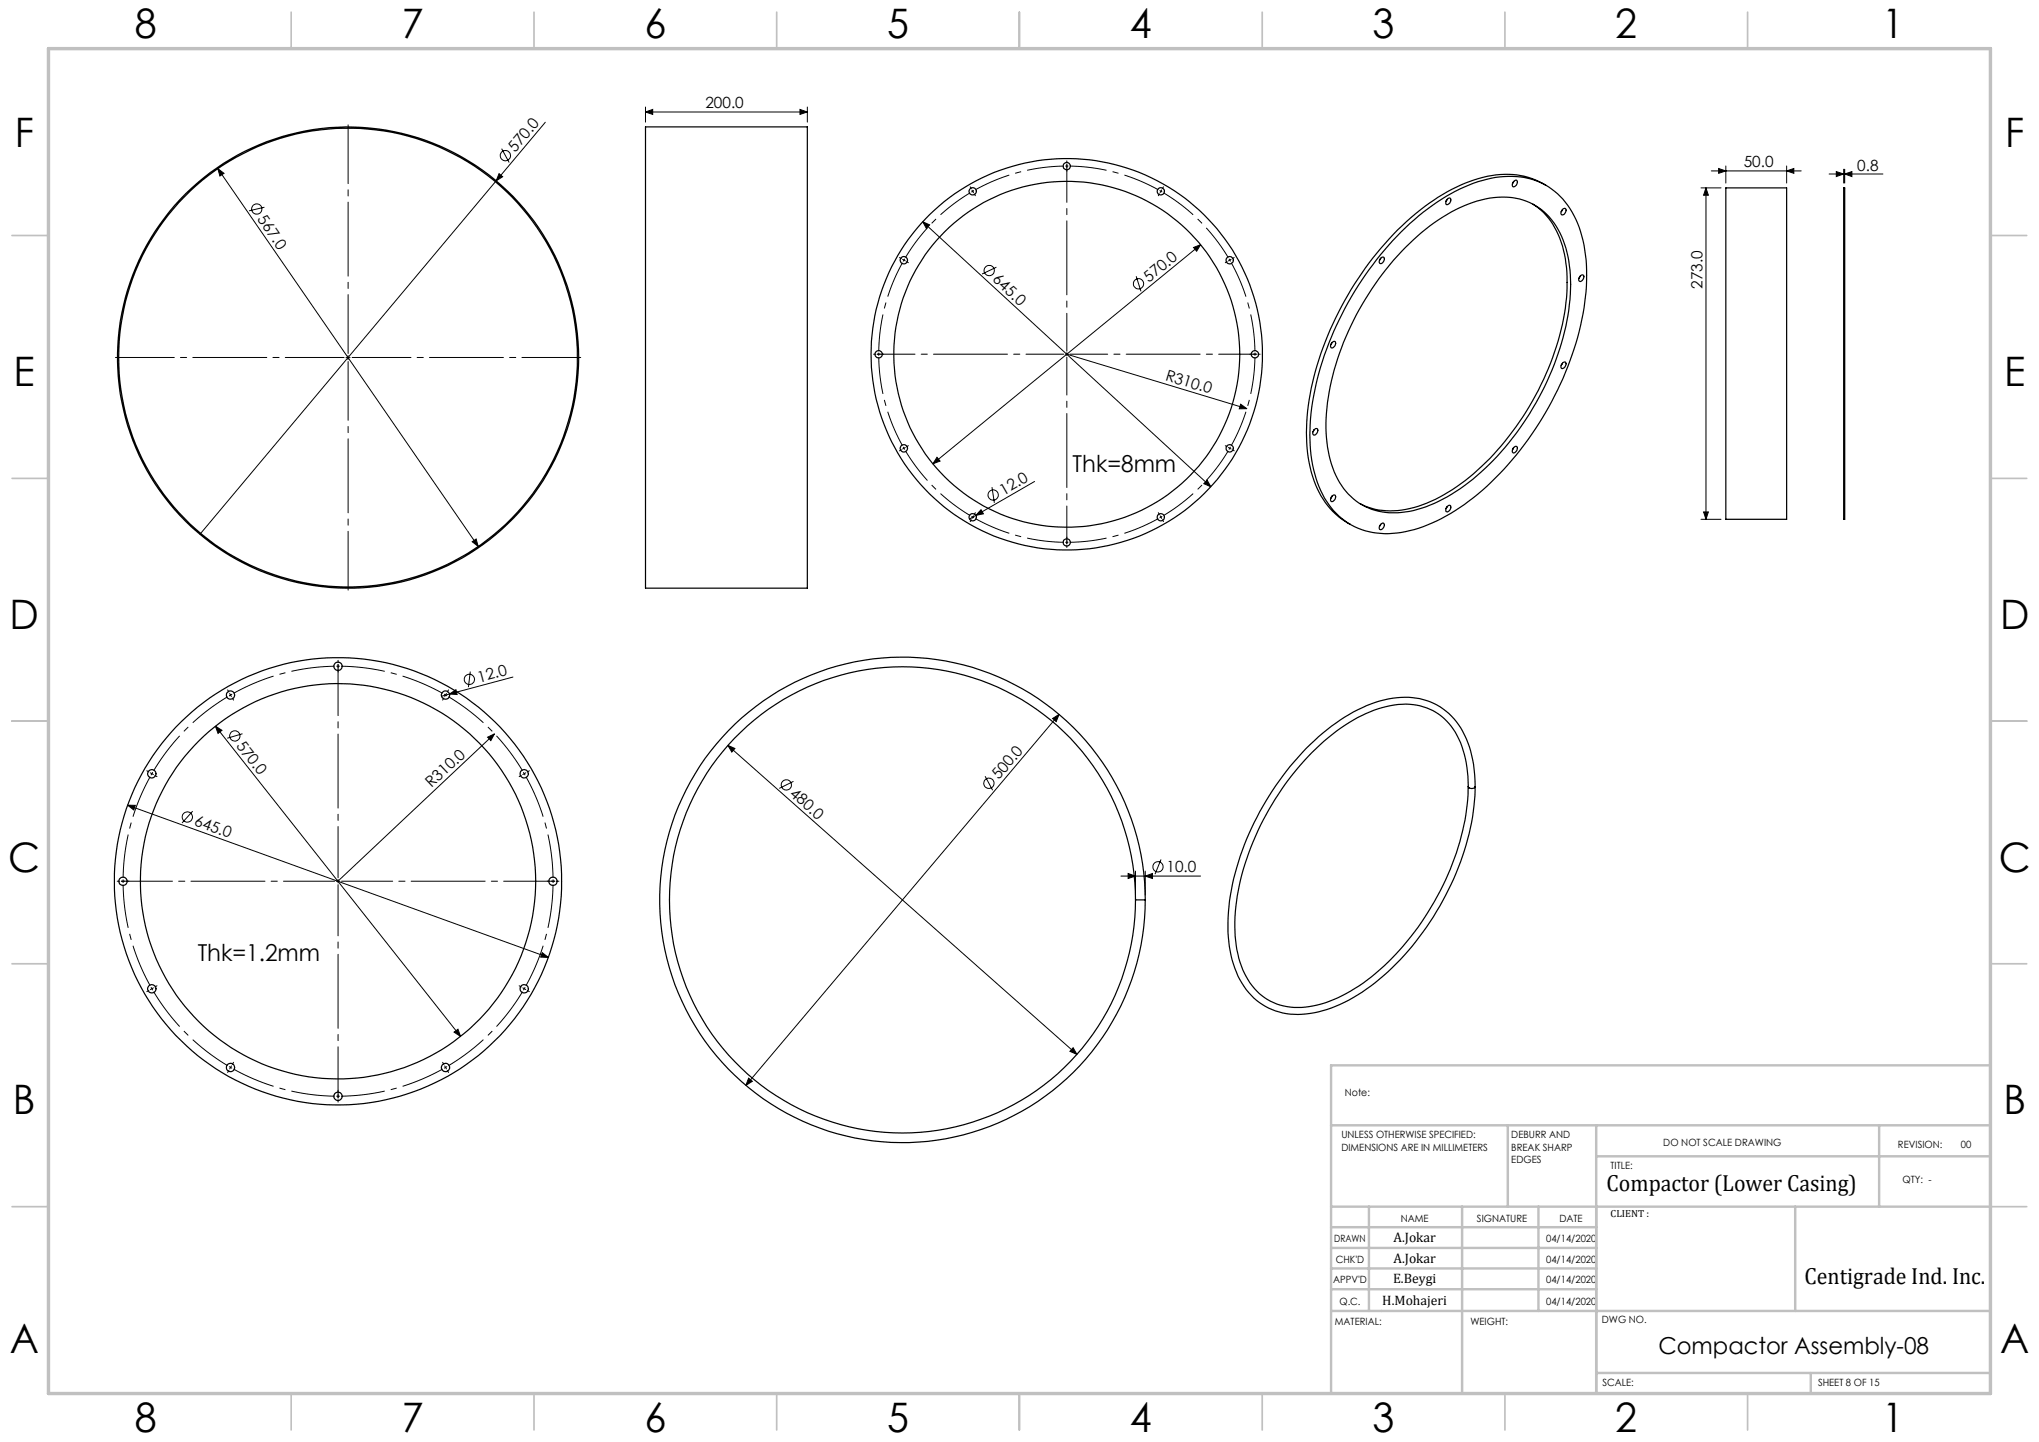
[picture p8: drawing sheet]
<svg xmlns="http://www.w3.org/2000/svg" width="420mm" height="297mm" viewBox="0 0 420 297" stroke-linecap="round" stroke-linejoin="round" font-family="sans-serif">
<g fill="none" stroke="#000" stroke-width=".21">
<path d="M44.9 34.7l53.6 77.8M44.9 34.7l1.2 1-.8 .6zM102.8 35.8l.7 .6-1.3 .8zM103.3 30.6l1.6 2.9M112.3 25.2l-71.1 84.9M133 23.1l1.4-.6v1.1zM133 22v3.1M133 23.1h33.3M164.8 22.5l1.5 .6-1.5 .5zM166.3 22v3.1M200.2 39.2l.1 .2M200.3 39.4l-.2 .2"/>
<path d="M200.3 39.4l.2 .3M200.6 39.3l-.3 .1M350.4 38.7h4.1M351.4 38.7l.5 1.5h-1zM351.4 38.7v68.3M352.5 35.2h18.5M354 34.7l1.5 .5-1.5 .5zM355.5 34.2v3.5M368 35.2l1.5-.5v1zM368 34.2v3.5M376.8 35.8h11M378.2 35.3l1.6 .5-1.6 .6z"/>
<path d="M379.8 34.9v2.8M380 35.8l1.5-.5v1.1zM380 34.9v2.8M54.5 42.7l-3.2 .7M190.1 45.7l59.3 54.6M190.1 45.7l1.4 .6-.7 .8zM205.2 55l-2.9 1.4M234 56.9l1 3.1M245.9 51l1.4-.6-.8 1.3zM247.3 50.4l-55.1 45.1M71.3 73.7h.8M71.7 73.2v.9"/>
<path d="M219.7 73l37.1 11.2M193 94.2l.6 .8-1.4 .5zM213.1 99.2l-12.1 6.9M248.6 98.9l.8 1.4-1.4-.7zM255.6 83.3l1.2 .9h-1.5zM97.3 111.6l.8-.6 .4 1.5zM201 106.1l-1.3 .8M202.1 105l.5 .8-1.6 .3zM204.3 100.3l.5 3.3M350.4 107h4.1M350.9 105.4h1l-.5 1.6zM96.9 138.3l-.4 3.2"/>
<path d="M105.7 139.4l-13.1 3.5M44.4 149.6l1.3 .8-.8 .7zM44.4 149.6l50.5 63.9M47.3 142.8l.4 .7M47.8 143l-.6 .3M50 151.1l-3.2 .9M92.6 142.9l1.3-.8 .3 .9zM92.6 142.9l-1.7 .5M100.4 151.8l1.4-.6-.7 1.3zM101.8 151.2l-32.2 30.3M149.9 153.5l1.5 .7-.7 .7zM149.9 153.5l71.9 63.7"/>
<path d="M202.9 159.9l1.6 2.9M216.8 148l1.4-.9-.6 1.5zM218.2 147.1l-64.6 76.5M26.3 165.8l86.7 31.4M26.3 165.8l1.6 .1-.3 .9zM39.7 167.1l-2.2 2.4M163.4 160.9l-2.9 1.5M232.4 179.9l1.5 .5-1.5 .5zM233.9 179.4v5M235.9 179.4v5M239.1 177l-1.2 3.1M111.7 196.2l1.3 1-1.6-.1z"/>
<path d="M230.9 180.4h16.4M235.9 180.4l1.5-.5v1zM93.5 212.6l.8-.6 .6 1.5zM221.1 215.8l.7 1.4-1.4-.7zM154.2 222.1l.8 .6-1.4 .9z"/>
<circle cx="104.1" cy="32.1" r="1.06"/>
<circle cx="52.9" cy="43" r="1.06"/>
<circle cx="203.8" cy="55.7" r="1.07"/>
<circle cx="234.5" cy="58.5" r="1.06"/>
<circle cx="204.6" cy="101.9" r="1.06"/>
<circle cx="96.7" cy="139.9" r="1.07"/>
<circle cx="48.4" cy="151.6" r="1.06"/>
<circle cx="38.6" cy="168.3" r="1.06"/>
<circle cx="162" cy="161.7" r="1.06"/>
<circle cx="203.7" cy="161.3" r="1.05"/>
<circle cx="238.5" cy="178.5" r="1.06"/>
</g>
<g fill="none" stroke="#000" stroke-width=".21" stroke-dasharray="15.2 1.3 1.3 1.3" stroke-linecap="butt">
<path d="M219.8 34.2h-.4M219.8 34.2h.3M239.1 39.4l-.2-.2M239.1 39.4l.3 .1M186.2 53.6l-.2 .2M186.2 53.6l.2-.3M253.3 53.6l-.1-.3M253.3 53.6l.2 .2M181 73v.3M181 73v-.4M258.5 73v-.4M258.5 73v.3"/>
<path d="M186.2 92.3l.2 .3M186.2 92.3l-.2-.2M253.3 92.3l.2-.2M253.3 92.3l-.1 .3M200.4 106.5l.2 .2M200.4 106.5l-.3-.1M219.8 111.7h.3M219.8 111.7h-.4M239.1 106.5l.3-.1M239.1 106.5l-.2 .2M69.6 137.2h-.3M69.6 137.2h.4"/>
<path d="M31.3 159.4l-.2 .3M31.3 159.4l.2-.4M91.8 143.1l-.3-.1M91.8 143.1l.3 .2M108 159.4l-.2-.4M108 159.4l.2 .3M25.4 181.5v.4M25.4 181.5v-.4M113.9 181.5v-.4M113.9 181.5v.4M31.3 203.6l.2 .3M31.3 203.6l-.2-.3"/>
<path d="M47.5 219.8l.3 .2M47.5 219.8l-.3-.1M91.8 219.8l.3-.1M91.8 219.8l-.3 .2M108 203.6l.2-.3M108 203.6l-.2 .3M69.6 225.8h.4M69.6 225.8h-.3"/>
</g>
<path d="M68.9 137.2a44.3 44.3 0 0 0-20.8 5.6M30.9 160a44.3 44.3 0 0 0-5.5 20.8M46.9 143.5a44.3 44.3 0 0 0-15.3 15.2M91.2 142.8a44.3 44.3 0 0 0-20.8-5.6M107.6 158.7a44.3 44.3 0 0 0-15.2-15.2M25.4 182.2a44.3 44.3 0 0 0 5.5 20.8M113.9 180.8a44.3 44.3 0 0 0-5.6-20.8M31.6 204.3a44.3 44.3 0 0 0 15.3 15.2M92.4 219.5a44.3 44.3 0 0 0 15.2-15.2M108.3 203a44.3 44.3 0 0 0 5.6-20.8M48.1 220.2a44.3 44.3 0 0 0 20.8 5.6M70.4 225.8a44.3 44.3 0 0 0 20.8-5.6" fill="none" stroke="#000" stroke-width=".21" stroke-dasharray="15.2 1.3 1.3 1.3" stroke-dashoffset="6.3" stroke-linecap="butt"/>
<path d="M199.8 39.7a38.8 38.8 0 0 0-13.3 13.3M219.1 34.2a38.7 38.7 0 0 0-18.2 4.9M238.6 39.1a38.7 38.7 0 0 0-18.2-4.9M185.9 54.1a38.7 38.7 0 0 0-4.9 18.2M253 53a38.8 38.8 0 0 0-13.3-13.3M181 73.6a38.7 38.7 0 0 0 4.9 18.2M258.5 72.3a38.7 38.7 0 0 0-4.9-18.2M186.5 92.9a38.8 38.8 0 0 0 13.3 13.3M253.6 91.8a38.7 38.7 0 0 0 4.9-18.2M200.9 106.8a38.7 38.7 0 0 0 18.2 4.9M220.4 111.7a38.7 38.7 0 0 0 18.2-4.9M239.7 106.2a38.8 38.8 0 0 0 13.3-13.3" fill="none" stroke="#000" stroke-width=".21" stroke-dasharray="15.2 1.3 1.3 1.3" stroke-dashoffset="7.6" stroke-linecap="butt"/>
<path d="M70.9 73.6h-47.1M71.7 72.8v-47.1M71.7 74.5v47M72.5 73.6h47.1" fill="none" stroke="#000" stroke-width=".21" stroke-dasharray="15.2 1.3 1.3 1.3" stroke-dashoffset="3.1"/>
<g fill="none" stroke="#000" stroke-width=".21" stroke-dasharray="15.2 1.3 1.3 1.3">
<path d="M200.1 38.9l-.3-.4M200.7 39.9l.2 .4M219.8 34.2v-.3M219.8 34.2v.3M219.8 33.6v-.5M219.8 34.8v.5M238.8 39.9l-.2 .4M239.1 39.4l.2-.3M239.1 39.4l-.1 .3M239.4 38.9l.3-.4M185.7 53.3l-.4-.3M186.2 53.6l-.3-.2"/>
<path d="M186.2 53.6l.3 .1M186.7 53.9l.4 .2M252.8 53.9l-.4 .2M253.3 53.6l.3-.2M253.3 53.6l-.3 .1M253.9 53.3l.3-.3M180.4 73h-.5M181 73h-.3M181 73h.3M181.6 73h.5M219.8 73v-.4M219.8 73h-.4"/>
<path d="M219.8 73v.3M219.8 73h.3M257.9 73h-.5M258.5 73h.3M258.5 73h-.3M259.1 73h.5M185.7 92.6l-.4 .3M186.2 92.3l-.3 .2M186.2 92.3l.3-.1M186.7 92l.4-.2M252.8 92l-.4-.2M253.3 92.3l.3 .2"/>
<path d="M253.3 92.3l-.3-.1M253.9 92.6l.3 .3M200.1 107.1l-.3 .3M200.4 106.5l-.2 .3M200.4 106.5l.1-.3M200.7 106l.2-.4M219.8 111.7v.3M219.8 111.7v-.3M219.8 112.3v.5M219.8 111.1v-.5M238.8 106l-.2-.4M239.1 106.5l.2 .3"/>
<path d="M239.1 106.5l-.1-.3M239.4 107.1l.3 .3M69.6 137.2v-.3M69.6 137.2v.4M69.6 136.5v-.5M69.6 137.9v.5M30.7 159l-.5-.3M31.3 159.4l-.3-.2M31.3 159.4l.3 .1M31.9 159.7l.4 .3M47.1 142.5l-.2-.4M47.9 143.8l.2 .4"/>
<path d="M91.4 143.8l-.2 .4M91.8 143.1l.2-.3M91.8 143.1l-.2 .4M92.1 142.5l.3-.4M107.4 159.7l-.5 .3M108 159.4l.3-.2M108 159.4l-.3 .1M108.6 159l.4-.3M24.6 181.5h-.5M25.4 181.5h-.4M25.4 181.5h.3M26.1 181.5h.5"/>
<path d="M69.6 181.5v-.4M69.6 181.5h-.3M69.6 181.5v.4M69.6 181.5h.4M113.2 181.5h-.5M113.9 181.5h.4M113.9 181.5h-.3M114.6 181.5h.5M30.7 204l-.5 .2M31.3 203.6l-.3 .2M31.3 203.6l.3-.1M31.9 203.3l.4-.3"/>
<path d="M47.5 219.8l-.2 .4M47.5 219.8l.2-.3M47.9 219.2l.2-.4M91.4 219.2l-.2-.4M91.8 219.8l.2 .4M91.8 219.8l-.2-.3M107.4 203.3l-.5-.3M108 203.6l.3 .2M108 203.6l-.3-.1M108.6 204l.4 .2M47.1 220.5l-.2 .4M69.6 225.8v.3"/>
<path d="M69.6 225.8v-.4M69.6 226.5v.5M69.6 225.1v-.5M92.1 220.5l.3 .4"/>
</g>
<path d="M68.9 181.5h-43.9M69.6 180.8v-43.9M69.6 182.2v43.9M70.4 181.5h43.9" fill="none" stroke="#000" stroke-width=".21" stroke-dasharray="15.2 1.3 1.3 1.3" stroke-dashoffset="4.7"/>
<path d="M219.1 73h-38.4M219.8 72.3v-38.4M219.8 73.6v38.4M220.4 73h38.4" fill="none" stroke="#000" stroke-width=".21" stroke-dasharray="15.2 1.3 1.3 1.3" stroke-dashoffset="7.5"/>
<g fill="none" stroke="#c0c0c0" stroke-width=".35">
<path d="M60 2.5v7.5M110 2.5v7.5M160 2.5v7.5M210 2.5v7.5M260 2.5v7.5M310 2.5v7.5M360 2.5v7.5M2.5 48.5h7.5M410 48.5h7.5M2.5 98.5h7.5M410 98.5h7.5M2.5 148.5h7.5"/>
<path d="M410 148.5h7.5M2.5 198.5h7.5M410 198.5h7.5M2.5 248.5h7.5M410 248.5h7.5M60 287v7.5M110 287v7.5M160 287v7.5M210 287v7.5M260 287v7.5M310 287v7.5M360 287v7.5"/>
</g>
<g fill="none" stroke="#c0c0c0" stroke-width=".5">
<path d="M410 219.4h-135.8v67.4M274.2 231.8h135.8M310.6 231.8v16.7M328.8 231.8v55.2M328.8 238.2h81.2M387.1 231.8v16.7M274.2 248.5h135.8M274.2 257h54.6M274.2 252.8h54.6M282 248.5v21.5M301.2 248.5v38.3M316.9 248.5v21.5"/>
<path d="M369.8 248.5v21.5M274.2 265.5h54.6M274.2 261.3h54.6M274.2 270h135.8M328.8 282.8h81.2M373 282.8v4.2"/>
</g>
<path d="M10 10h400v277h-400z" fill="none" stroke="#c0c0c0" stroke-width=".7"/>
<g fill="#000">
<path d="M102.8 35.8l.7 .6-1.3 .8zM255.6 83.3l1.2 .9h-1.5zM202.1 105l.5 .8-1.6 .3zM92.6 142.9l1.3-.8 .3 .9zM100.4 151.8l1.4-.6-.7 1.3z"/>
<path d="M164.8 22.5l1.5 .6-1.5 .5zM133 23.1l1.4-.6v1.1z"/>
<path d="M351.4 38.7l.5 1.5h-1zM350.9 105.4h1l-.5 1.6z"/>
<path d="M368 35.2l1.5-.5v1zM354 34.7l1.5 .5-1.5 .5z"/>
<path d="M378.2 35.3l1.6 .5-1.6 .6zM380 35.8l1.5-.5v1.1z"/>
<path d="M193 94.2l-.8 1.3 1.4-.5zM245.9 51l.6 .7 .8-1.3z"/>
<path d="M97.3 111.6l1.2 .9-.4-1.5zM44.9 34.7l.4 1.6 .8-.6z"/>
<path d="M248.6 98.9l-.6 .7 1.4 .7zM190.1 45.7l.7 1.4 .7-.8z"/>
<path d="M111.7 196.2l-.3 .9 1.6 .1zM26.3 165.8l1.3 1 .3-.9z"/>
<path d="M232.4 179.9l1.5 .5-1.5 .5zM235.9 180.4l1.5-.5v1z"/>
<path d="M93.5 212.6l1.4 .9-.6-1.5zM44.4 149.6l.5 1.5 .8-.7z"/>
<path d="M221.1 215.8l-.7 .7 1.4 .7zM149.9 153.5l.8 1.4 .7-.7z"/>
<path d="M154.2 222.1l-.6 1.5 1.4-.9zM216.8 148l.8 .6 .6-1.5z"/>
</g>
<g fill="none" stroke="#000" stroke-width=".25">
<path d="M133 26.1h33.3v95h-33.3zM311.8 37.4a.43 .43 0 0 1 .6-.3 .43 .43 0 0 1 .1 .7 .62 .62 0 0 1-1 .5v-.5zM311.8 37.4l-.3 .4M318.5 38.2a16.3 16.3 0 0 0-13.9-1.4 40.6 40.6 0 0 0-17.6 11.5 66 66 0 0 0-17.7 36.4 29.9 29.9 0 0 0 2.4 16.7 14.9 14.9 0 0 0 6.5 6.6M355.5 38.7h12.5v68.3h-12.5zM379.8 38.7h.2v68.3h-.2zM284.4 53.2l-.2 .4M284.5 53.1a.4 .4 0 0 1 .6 0 .4 .4 0 0 1 0 .6 .59 .59 0 0 1-.4 .5 .59 .59 0 0 1-.6-.1v-.4zM288.6 47.8a40.2 40.2 0 0 1 16.7-10.6 16 16 0 0 1 14.9 2.2 19.1 19.1 0 0 1 6.4 13.1 48.5 48.5 0 0 1-4.2 24.2 64.6 64.6 0 0 1-20.8 27.2 30 30 0 0 1-15.6 6 14.5 14.5 0 0 1-14.3-9.7 34.3 34.3 0 0 1-.9-19.8 66.8 66.8 0 0 1 17.8-32.6zM289.5 51a33.9 33.9 0 0 1 17.3-10.2 13.1 13.1 0 0 1 15.5 9.5 32.5 32.5 0 0 1 0 18 57.7 57.7 0 0 1-21.6 32.4 24.2 24.2 0 0 1-14.5 4.9 12.8 12.8 0 0 1-11.7-9.2 31.8 31.8 0 0 1-.3-17.9 59.3 59.3 0 0 1 15.3-27.5zM298.1 41.1l-.2 .4M298.2 40.9a.4 .4 0 0 1 .6 0 .4 .4 0 0 1 0 .6 .65 .65 0 0 1-1 .5v-.5z"/>
<path d="M315.8 42a15.3 15.3 0 0 1 6.5 10.4 41.3 41.3 0 0 1-2.9 22.4 57.9 57.9 0 0 1-18.5 24.8 25.6 25.6 0 0 1-14.6 5.6 12.5 12.5 0 0 1-6.1-1.5M321.8 43.2l-.2 .4M321.9 43a.45 .45 0 0 1 .7 .1 .45 .45 0 0 1-.2 .7 .46 .46 0 0 1-.5 .5 .46 .46 0 0 1-.3-.7zM325.5 56.9a.42 .42 0 0 1 .6-.2 .42 .42 0 0 1 .1 .6 .62 .62 0 0 1-1 .5v-.4zM325.5 56.9l-.2 .4M274.4 70.6a.43 .43 0 0 1 .6-.3 .43 .43 0 0 1 .1 .7 .62 .62 0 0 1-1 .5v-.5zM274.4 70.6l-.3 .4M321.8 74.8l-.2 .4M321.9 74.7a.45 .45 0 0 1 .7 .1 .45 .45 0 0 1-.2 .6 .48 .48 0 0 1-.4 .5 .48 .48 0 0 1-.5-.3zM270.7 88.5a.43 .43 0 0 1 .6-.2 .43 .43 0 0 1 .1 .7 .59 .59 0 0 1-.3 .5 .59 .59 0 0 1-.7-.1v-.4zM270.7 88.5l-.3 .4M311.8 92.2a.43 .43 0 0 1 .6-.2 .43 .43 0 0 1 .1 .6 .62 .62 0 0 1-1 .5v-.4z"/>
<path d="M311.8 92.2l-.3 .4M274.4 102.2a.43 .43 0 0 1 .6-.2 .43 .43 0 0 1 .1 .7 .62 .62 0 0 1-1 .4v-.4zM274.4 102.2l-.3 .5M284.4 108l-.2 .4M284.5 107.9a.45 .45 0 0 1 .7 .1 .45 .45 0 0 1-.2 .6 .48 .48 0 0 1-.4 .5 .48 .48 0 0 1-.5-.3l.1-.5zM298.1 104.3a.43 .43 0 0 1 .6-.2 .43 .43 0 0 1 .1 .7 .65 .65 0 0 1-1 .5v-.5zM298.1 104.3l-.2 .5M269 154.2a34.8 34.8 0 0 1 16.9-10.2 13.6 13.6 0 0 1 14.6 5.3 24.1 24.1 0 0 1 3.2 15.7 56.6 56.6 0 0 1-14.5 31.8 39.2 39.2 0 0 1-15.9 11.1 15.5 15.5 0 0 1-13.3-1 16.1 16.1 0 0 1-6.6-11 40.5 40.5 0 0 1 2.5-20.7 60.7 60.7 0 0 1 13.1-21zM270.2 155a33.5 33.5 0 0 1 15.4-9.5 12.3 12.3 0 0 1 13.8 4.7 22.1 22.1 0 0 1 3 13.3 54.5 54.5 0 0 1-13.3 31.3 38.6 38.6 0 0 1-16.1 11.7 14.1 14.1 0 0 1-11.9-.6 15 15 0 0 1-6.5-11.2 41.9 41.9 0 0 1 4-22.5 58.8 58.8 0 0 1 11.6-17.2zM302.4 162a.8 .8 0 0 0 1.4 0M233.9 185.3h2"/>
<circle cx="200.4" cy="39.4" r=".76"/>
<circle cx="219.7" cy="34.2" r=".74"/>
<circle cx="239.1" cy="39.4" r=".75"/>
<circle cx="186.2" cy="53.6" r=".76"/>
<circle cx="253.3" cy="53.6" r=".75"/>
<circle cx="71.7" cy="73.7" r="47.3"/>
<circle cx="71.7" cy="73.6" r="47.5"/>
<circle cx="181" cy="73" r=".76"/>
<circle cx="219.7" cy="73" r="40.3"/>
<circle cx="219.7" cy="73" r="35.6"/>
<circle cx="258.5" cy="73" r=".75"/>
<circle cx="186.2" cy="92.3" r=".76"/>
<circle cx="253.3" cy="92.3" r=".75"/>
<circle cx="200.4" cy="106.5" r=".75"/>
<circle cx="219.7" cy="111.7" r=".74"/>
<circle cx="239.1" cy="106.5" r=".74"/>
<circle cx="69.6" cy="137.2" r=".86"/>
<circle cx="31.3" cy="159.4" r=".85"/>
<circle cx="47.5" cy="143.2" r=".86"/>
<circle cx="91.8" cy="143.2" r=".85"/>
<circle cx="108" cy="159.4" r=".85"/>
<circle cx="25.3" cy="181.5" r=".85"/>
<circle cx="69.6" cy="181.5" r="46.1"/>
<circle cx="69.6" cy="181.5" r="40.7"/>
<circle cx="113.9" cy="181.5" r=".86"/>
<circle cx="185.9" cy="185.3" r="48"/>
<circle cx="185.9" cy="185.3" r="50"/>
<circle cx="31.3" cy="203.7" r=".86"/>
<circle cx="47.5" cy="219.9" r=".85"/>
<circle cx="91.8" cy="219.9" r=".84"/>
<circle cx="108" cy="203.7" r=".86"/>
<circle cx="69.6" cy="225.8" r=".85"/>
</g>
<g font-size="8.4">
<text x="27.7" y="7.9">8</text>
<text x="82.7" y="7.9">7</text>
<text x="132.7" y="7.9">6</text>
<text x="182.7" y="7.9">5</text>
<text x="232.7" y="7.9">4</text>
<text x="282.7" y="7.9">3</text>
<text x="332.7" y="7.9">2</text>
<text x="387.7" y="7.9">1</text>
<text x="3" y="30.3">F</text>
<text x="413" y="30.3">F</text>
<text x="2.8" y="79.5">E</text>
<text x="412.8" y="79.5">E</text>
<text x="2" y="129.5">D</text>
<text x="412" y="129.5">D</text>
<text x="1.7" y="179.5">C</text>
<text x="411.7" y="179.5">C</text>
<text x="2.7" y="229.5">B</text>
<text x="412.7" y="229.5">B</text>
<text x="2" y="278.8">A</text>
<text x="412" y="278.8">A</text>
<text x="27.7" y="294.9">8</text>
<text x="82.7" y="294.9">7</text>
<text x="132.7" y="294.9">6</text>
<text x="182.7" y="294.9">5</text>
<text x="232.7" y="294.9">4</text>
<text x="282.7" y="294.9">3</text>
<text x="332.7" y="294.9">2</text>
<text x="387.7" y="294.9">1</text>
</g>
<g font-size="4.8">
<text x="220.9" y="97.3">Thk=8mm</text>
<text x="40.7" y="197.8">Thk=1.2mm</text>
<text x="330.9" y="245.2">Compactor (Lower Casing)</text>
<text x="371.7" y="264.5">Centigrade Ind. Inc.</text>
<text x="341.6" y="278.8">Compactor Assembly-08</text>
</g>
<g font-size="3.2">
<text x="145.3" y="22.3">200.0</text>
<text x="106.1" y="31.5" transform="rotate(-50 106.1 31.5)">570.0</text>
<text x="359.2" y="34.5">50.0</text>
<text x="382.6" y="35.1">0.8</text>
<text x="52.9" y="45.1" transform="rotate(55 52.9 45.1)">567.0</text>
<text x="204.3" y="57.8" transform="rotate(43 204.3 57.8)">645.0</text>
<text x="236.6" y="58.2" transform="rotate(-39 236.6 58.2)">570.0</text>
<text x="350.7" y="59.5" transform="rotate(-90 350.7 59.5)">273.0</text>
<text x="239.9" y="78.3" transform="rotate(17 239.9 78.3)">R310.0</text>
<text x="206.7" y="102.1" transform="rotate(-30 206.7 102.1)">12.0</text>
<text x="98.7" y="140.6" transform="rotate(-15 98.7 140.6)">12.0</text>
<text x="48.5" y="153.7" transform="rotate(52 48.5 153.7)">570.0</text>
<text x="205.7" y="160.7" transform="rotate(-50 205.7 160.7)">500.0</text>
<text x="88.9" y="162.4" transform="rotate(-43 88.9 162.4)">R310.0</text>
<text x="162.5" y="163.7" transform="rotate(42 162.5 163.7)">480.0</text>
<text x="39.9" y="170" transform="rotate(20 39.9 170)">645.0</text>
<text x="240.3" y="179.7">10.0</text>
</g>
<g font-size="2.8">
<text x="287" y="255.9">A.Jokar</text>
<text x="287" y="260.1">A.Jokar</text>
<text x="284.7" y="268.7">H.Mohajeri</text>
<text x="286.9" y="264.2">E.Beygi</text>
</g>
<g font-size="2.1">
<text x="277" y="225.8">Note:</text>
<text x="276.3" y="234.5">UNLESS OTHERWISE SPECIFIED:</text>
<text x="276.3" y="237">DIMENSIONS ARE IN MILLIMETERS</text>
<text x="311.3" y="234.5">DEBURR AND</text>
<text x="311.3" y="237">BREAK SHARP</text>
<text x="311.3" y="239.5">EDGES</text>
<text x="342.6" y="235.9">DO NOT SCALE DRAWING</text>
<text x="391" y="236.5">REVISION:</text>
<text x="403.9" y="236.5">00</text>
<text x="331.8" y="240.8">TITLE:</text>
<text x="391.9" y="243.6">QTY: -</text>
<text x="288.5" y="251.7">NAME</text>
<text x="304.2" y="251.7">SIGNATURE</text>
<text x="321.2" y="251.7">DATE</text>
<text x="331.8" y="250.7">CLIENT :</text>
<text x="274.8" y="255.8">DRAWN</text>
<text x="318.5" y="255.8">04/14/2020</text>
<text x="275.1" y="260.1">CHK'D</text>
<text x="318.5" y="260">04/14/2020</text>
<text x="274.6" y="264.2">APPV'D</text>
<text x="275.9" y="268.7">Q.C.</text>
<text x="318.5" y="264.2">04/14/2020</text>
<text x="318.5" y="268.7">04/14/2020</text>
<text x="275" y="273">MATERIAL:</text>
<text x="302.9" y="273">WEIGHT:</text>
<text x="330" y="272.5">DWG NO.</text>
<text x="330.1" y="285.6">SCALE:</text>
<text x="374.5" y="285.6">SHEET 8 OF 15</text>
</g>
</svg>
